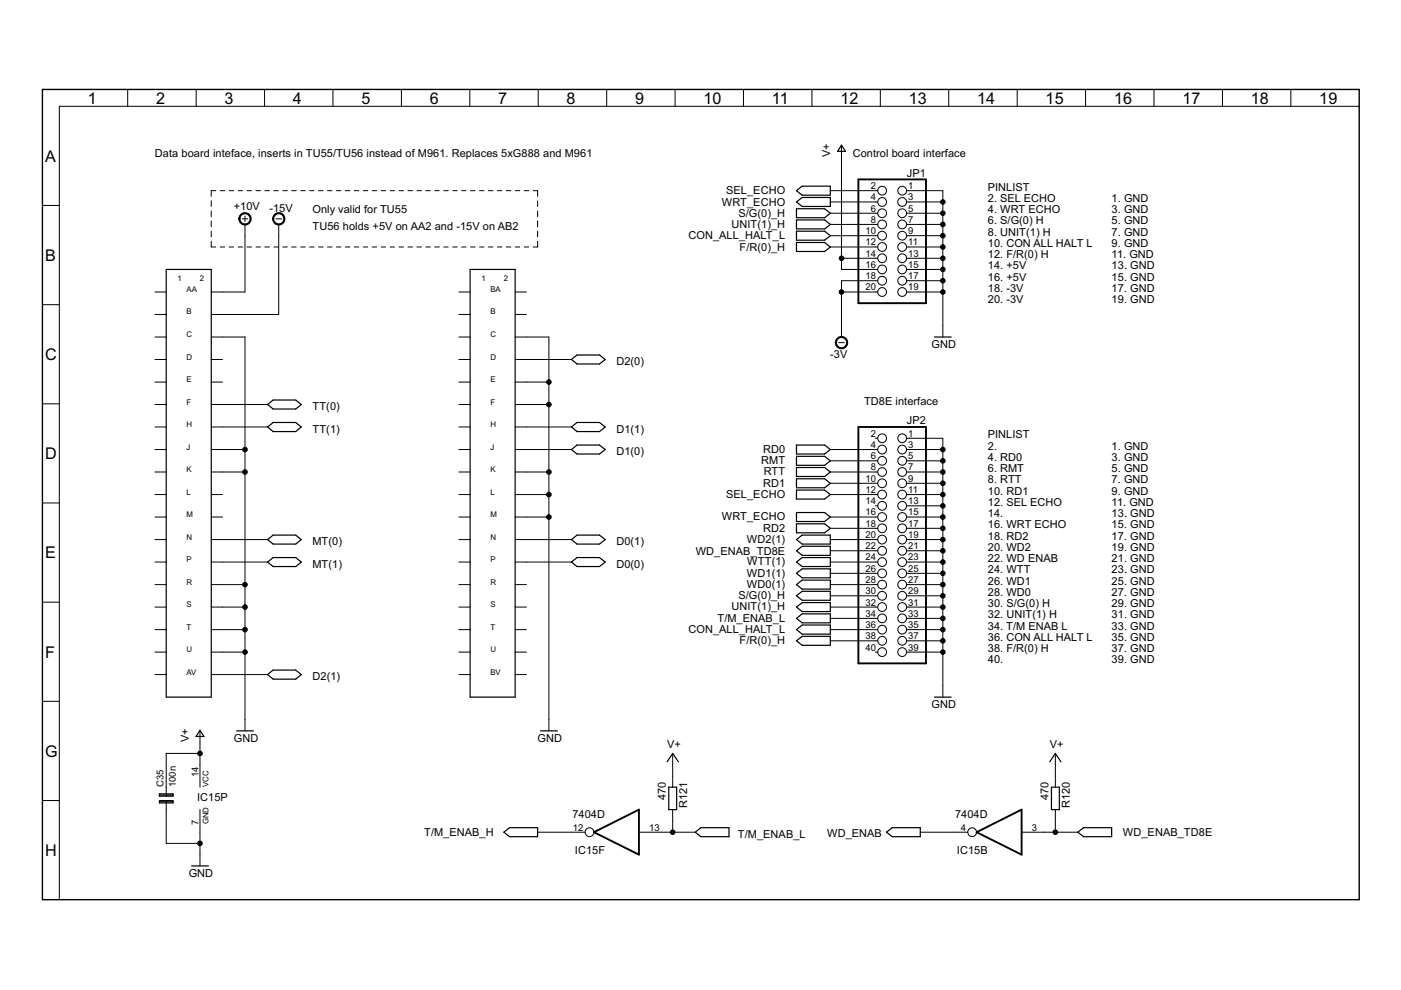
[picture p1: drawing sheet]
<svg xmlns="http://www.w3.org/2000/svg" width="297mm" height="210mm" viewBox="0 0 297 210" stroke-linecap="round" stroke-linejoin="round" font-family="sans-serif">
<g fill="#000" stroke="#000" stroke-width=".21">
<path d="M27.1 19v3.5zM41.6 19v3.5zM56.1 19v3.5zM70.6 19v3.5zM85.1 19v3.5zM99.6 19v3.5zM114.1 19v3.5zM128.6 19v3.5zM143.1 19v3.5zM157.6 19v3.5zM172.1 19v3.5zM186.6 19v3.5z"/>
<path d="M201.1 19v3.5zM215.7 19v3.5zM230.2 19v3.5zM244.7 19v3.5zM259.2 19v3.5zM273.7 19v3.5zM12.6 22.5v168.3zM178.4 30.9v2.4zM178.4 33.3v21.5zM12.6 22.5h275.6zM9 43.6h3.6zM44.8 40.4h.9z"/>
<path d="M44.8 51.2v1.2zM44.8 49v1.2zM44.8 46.9v1.2zM44.8 44.7v1.2zM44.8 42.6v1.2zM44.8 40.4v1.2zM44.8 52.4h.9zM46.7 40.4h.9zM46.7 52.4h.9zM48.6 40.4h.9zM48.6 52.4h.9zM50.5 40.4h.9z"/>
<path d="M51.4 46.4h1.1zM50.5 52.4h.9zM51.9 47.6v2.4zM51.9 45.8v1.2zM52.4 40.4h.9zM52.4 52.4h.9zM54.3 40.4h.9zM54.3 52.4h.9zM56.2 40.4h.9zM56.2 52.4h.9zM58.1 40.4h.9zM58.1 52.4h.9z"/>
<path d="M59.1 47.6v2.4zM59.1 50v16.7zM58.5 46.4h1.2zM60 40.4h.9zM60 52.4h.9zM61.8 40.4h1zM61.8 52.4h1zM63.8 40.4h.9zM63.8 52.4h.9zM65.6 40.4h1zM65.6 52.4h1zM67.5 40.4h1z"/>
<path d="M67.5 52.4h1zM69.4 40.4h1zM69.4 52.4h1zM71.3 40.4h1zM71.3 52.4h1zM73.2 40.4h1zM73.2 52.4h1zM75.1 40.4h1zM75.1 52.4h1zM77 40.4h1zM77 52.4h1zM78.9 40.4h1z"/>
<path d="M78.9 52.4h1zM80.8 40.4h1zM80.8 52.4h1zM82.7 40.4h1zM82.7 52.4h1zM84.6 40.4h1zM84.6 52.4h1zM86.5 40.4h1zM86.5 52.4h1zM88.4 40.4h.9zM88.4 52.4h.9zM90.3 40.4h.9z"/>
<path d="M90.3 52.4h.9zM92.2 40.4h.9zM92.2 52.4h.9zM94.1 40.4h.9zM94.1 52.4h.9zM96 40.4h.9zM96 52.4h.9zM97.9 40.4h.9zM97.9 52.4h.9zM99.8 40.4h.9zM99.8 52.4h.9zM101.7 40.4h.9z"/>
<path d="M101.7 52.4h.9zM103.5 40.4h1zM103.5 52.4h1zM105.5 40.4h.9zM105.5 52.4h.9zM107.3 40.4h1zM107.4 52.4h.9zM109.2 40.4h1zM109.2 52.4h1zM111.1 40.4h1zM111.1 52.4h1zM113 40.4h1z"/>
<path d="M114 40.4v1.2zM114 42.6v1.2zM114 44.7v1.2zM114 46.9v1.2zM114 49v1.2zM114 51.2v1.2zM113 52.4h1zM176 40.4h9.6zM176 42.8h9.6zM176 45.2h9.6zM176 47.6h9.6zM176 52.4h9.6z"/>
<path d="M176 50h9.6zM178.4 59.5v2.4zM178.4 59.5h7.2zM178.4 57.1h7.2zM178.4 54.8v2.3zM185.6 40.4h.5zM185.6 42.8h.5zM185.6 45.2h.5zM185.6 47.6h.5zM185.6 50h.5zM185.6 52.4h.5zM185.6 54.8h.5z"/>
<path d="M185.6 57.1h.5zM185.6 59.5h.5zM178.4 54.8h7.2zM192.2 40.4h.5zM192.2 42.8h.5zM192.2 45.2h.5zM192.2 47.6h.5zM192.2 50h.5zM192.2 52.4h.5zM192.2 54.8h.5zM192.2 57.1h.5zM192.2 59.5h.5z"/>
<path d="M192.7 40.4h7.2zM192.7 42.8h7.2zM192.7 45.2h7.2zM192.7 47.6h7.2zM192.7 50h7.2zM192.7 52.4h7.2zM192.7 54.8h7.2zM192.7 57.1h7.2zM192.7 59.5h7.2zM199.9 40.4v2.4zM199.9 42.8v2.4zM199.9 45.2v2.4z"/>
<path d="M199.9 47.6v2.4zM199.9 50v2.4zM199.9 52.4v2.4zM199.9 54.8v2.3zM199.9 57.1v2.4zM199.9 59.5v2.4zM9 64.6h3.6zM32.9 61.9h2.3zM32.9 66.7h2.3zM32.9 71.5h2.3zM32.9 76.2h2.3zM44.8 76.2h2.4z"/>
<path d="M44.8 71.5h2.4zM44.8 66.7h2.4zM44.8 61.9h2.4zM47.2 71.5h4.7zM47.2 61.9h4.7zM51.9 71.5v23.8zM51.9 50v11.9zM47.2 66.7h11.9zM97.3 61.9h2.4zM97.3 66.7h2.4zM97.3 71.5h2.4zM97.3 76.2h2.4z"/>
<path d="M109.2 76.2h2.4zM109.2 71.5h2.4zM109.2 66.7h2.4zM109.2 61.9h2.4zM111.6 71.5h4.8zM111.6 76.2h9.6zM116.4 71.5v9.5zM177.8 72.6h1.2zM178.4 69.1v2.4zM178.4 61.9v7.2zM185.6 61.9h.5zM178.4 61.9h7.2z"/>
<path d="M192.2 61.9h.5zM192.7 61.9h7.2zM199.9 69.1v2.4zM199.9 61.9v7.2zM9 85.6h3.6zM32.9 81h2.3zM32.9 85.8h2.3zM32.9 90.5h2.3zM32.9 95.3h2.3zM44.8 95.3h2.4zM44.8 90.5h2.4zM44.8 85.8h2.4z"/>
<path d="M44.8 81h2.4zM47.2 95.3h4.7zM47.2 90.5h9.5zM47.2 85.8h9.5zM51.9 95.3v4.8zM97.3 81h2.4zM97.3 85.8h2.4zM97.3 90.5h2.4zM97.3 95.3h2.4zM109.2 95.3h2.4zM109.2 90.5h2.4zM109.2 85.8h2.4z"/>
<path d="M109.2 81h2.4zM111.6 81h4.8zM111.6 85.8h4.8zM111.6 90.5h9.6zM111.6 95.3h9.6zM116.4 81v4.8zM116.4 85.8v14.3zM176 95.3h9.6zM176 97.7h9.6zM185.6 92.9h.5zM185.6 95.3h.5zM185.6 97.7h.5z"/>
<path d="M192.2 92.9h.5zM192.2 95.3h.5zM192.2 97.7h.5zM192.7 92.9h7.2zM192.7 95.3h7.2zM192.7 97.7h7.2zM199.9 92.9v2.4zM199.9 95.3v2.4zM199.9 97.7v2.4zM9 106.6h3.6zM32.9 100.1h2.3zM32.9 104.9h2.3z"/>
<path d="M32.9 109.6h2.3zM32.9 114.4h2.3zM32.9 119.2h2.3zM44.8 119.2h2.4zM44.8 114.4h2.4zM44.8 109.6h2.4zM44.8 104.9h2.4zM44.8 100.1h2.4zM47.2 100.1h4.7zM47.2 119.2h9.5zM47.2 114.4h9.5zM51.9 100.1v23.9z"/>
<path d="M97.3 100.1h2.4zM97.3 104.9h2.4zM97.3 109.6h2.4zM97.3 114.4h2.4zM97.3 119.2h2.4zM109.2 119.2h2.4zM109.2 114.4h2.4zM109.2 109.6h2.4zM109.2 104.9h2.4zM109.2 100.1h2.4zM111.6 109.6h4.8zM111.6 100.1h4.8z"/>
<path d="M111.6 104.9h4.8zM111.6 114.4h9.6zM116.4 109.6v43zM116.4 100.1v4.8zM116.4 104.9v4.7zM111.6 119.2h9.6zM176 104.9h9.6zM176 109.6h9.6zM176 100.1h9.6zM176 102.5h9.6zM176 112h9.6zM185.6 100.1h.5z"/>
<path d="M185.6 102.5h.5zM185.6 104.9h.5zM185.6 107.3h.5zM185.6 109.6h.5zM185.6 112h.5zM185.6 114.4h.5zM185.6 116.8h.5zM185.6 119.2h.5zM176 114.4h9.6zM176 119.2h9.6zM176 116.8h9.6zM192.2 100.1h.5z"/>
<path d="M192.2 102.5h.5zM192.2 104.9h.5zM192.2 107.3h.5zM192.2 109.6h.5zM192.2 112h.5zM192.2 114.4h.5zM192.2 116.8h.5zM192.2 119.2h.5zM192.7 100.1h7.2zM192.7 102.5h7.2zM192.7 104.9h7.2zM192.7 107.3h7.2z"/>
<path d="M192.7 109.6h7.2zM192.7 112h7.2zM192.7 114.4h7.2zM192.7 116.8h7.2zM192.7 119.2h7.2zM199.9 100.1v2.4zM199.9 102.5v2.4zM199.9 104.9v2.4zM199.9 107.3v2.3zM199.9 109.6v2.4zM199.9 112v2.4zM199.9 114.4v2.4z"/>
<path d="M199.9 116.8v2.4zM199.9 119.2v2.4zM9 127.7h3.6zM32.9 124h2.3zM32.9 128.7h2.3zM32.9 133.5h2.3zM32.9 138.3h2.3zM44.8 138.3h2.4zM44.8 133.5h2.4zM44.8 128.7h2.4zM44.8 124h2.4zM47.2 124h4.7z"/>
<path d="M47.2 128.7h4.7zM47.2 133.5h4.7zM47.2 138.3h4.7zM51.9 124v4.7zM51.9 128.7v4.8zM51.9 133.5v4.8zM51.9 138.3v14.3zM97.3 124h2.4zM97.3 128.7h2.4zM97.3 133.5h2.4zM97.3 138.3h2.4zM109.2 138.3h2.4z"/>
<path d="M109.2 133.5h2.4zM109.2 128.7h2.4zM109.2 124h2.4zM176 126.3h9.6zM176 128.7h9.6zM176 135.9h9.6zM176 121.6h9.6zM176 131.1h9.6zM176 133.5h9.6zM185.6 121.6h.5zM185.6 124h.5zM185.6 126.3h.5z"/>
<path d="M185.6 128.7h.5zM185.6 131.1h.5zM185.6 133.5h.5zM185.6 135.9h.5zM185.6 138.3h.5zM176 124h9.6zM192.2 121.6h.5zM192.2 124h.5zM192.2 126.3h.5zM192.2 128.7h.5zM192.2 131.1h.5zM192.2 133.5h.5z"/>
<path d="M192.2 135.9h.5zM192.2 138.3h.5zM192.7 121.6h7.2zM192.7 124h7.2zM192.7 126.3h7.2zM192.7 128.7h7.2zM192.7 131.1h7.2zM192.7 133.5h7.2zM192.7 135.9h7.2zM192.7 138.3h7.2zM199.9 121.6v2.4zM199.9 124v2.3z"/>
<path d="M199.9 126.3v2.4zM199.9 128.7v2.4zM199.9 131.1v2.4zM199.9 133.5v2.4zM199.9 135.9v2.4zM199.9 138.3v7.1zM9 148.7h3.6zM32.9 143h2.3zM35.2 159.7h7.2zM42.4 155v2.4zM42.4 157.4v2.3zM44.8 143h2.4z"/>
<path d="M47.2 143h9.5zM51.9 152.6v2.4zM97.3 143h2.4zM109.2 143h2.4zM116.4 152.6v2.4zM199.9 145.4v2.4zM9 169.7h3.6zM35.2 169.8v1.9zM35.2 166.9v1.9zM35.2 171.7v7.1zM35.2 159.7v7.2zM42.4 171.7v4.7z"/>
<path d="M42.4 162.1v4.8zM35.2 178.8h7.2zM42.4 176.4v2.4zM42.4 159.7v2.4zM121.2 176.4h2.9zM114 176.4h7.2zM135.5 176.4h4.8zM140.3 176.4h2.3zM142.6 171.7v2.4zM142.6 164.5v2.4zM142.6 159.7v2.4zM142.6 162.1v2.4z"/>
<path d="M142.6 176.4h4.8zM142.6 174.1v2.3zM195.1 176.4h7.2zM202.3 176.4h2.9zM216.6 176.4h4.8zM221.4 176.4h2.4zM223.8 171.7v2.4zM223.8 164.5v2.4zM223.8 159.7v2.4zM223.8 162.1v2.4zM223.8 176.4h4.7zM223.8 174.1v2.3z"/>
<path d="M42.4 181.2v2.4zM42.4 178.8v2.4z"/>
<path d="M51 45.5a1.31 1.31 0 0 1 2.1 .2 1.31 1.31 0 0 1-.8 2 1.31 1.31 0 0 1-1.7-1.3h.3a1.07 1.07 0 0 1 1.6-.9 1.07 1.07 0 0 1 .1 1.8 1.07 1.07 0 0 1-1.7-.6v-.3h-.3z" fill-rule="evenodd"/>
<path d="M58.2 45.5a1.31 1.31 0 0 1 2 .3 1.31 1.31 0 0 1-.8 1.9 1.31 1.31 0 0 1-1.6-1.3h.2a1.07 1.07 0 0 1 1.6-.9 1.07 1.07 0 0 1 .2 1.8 1.07 1.07 0 0 1-1.7-.6l-.1-.3h-.2z" fill-rule="evenodd"/>
<path d="M177.5 71.7a1.31 1.31 0 0 1 2.1 .3 1.31 1.31 0 0 1-.8 1.9 1.31 1.31 0 0 1-1.7-1.3h.3a1.07 1.07 0 0 1 1.5-.8 1.07 1.07 0 0 1 .2 1.8 1.07 1.07 0 0 1-1.7-.7v-.3h-.3z" fill-rule="evenodd"/>
<circle cx="178.4" cy="54.8" r=".49"/>
<circle cx="199.9" cy="50" r=".49"/>
<circle cx="199.9" cy="47.6" r=".49"/>
<circle cx="199.9" cy="45.2" r=".49"/>
<circle cx="199.9" cy="54.8" r=".49"/>
<circle cx="199.9" cy="42.8" r=".49"/>
<circle cx="199.9" cy="52.4" r=".49"/>
<circle cx="199.9" cy="57.1" r=".49"/>
<circle cx="199.9" cy="59.5" r=".49"/>
<circle cx="178.4" cy="61.9" r=".49"/>
<circle cx="199.9" cy="61.9" r=".49"/>
<circle cx="51.9" cy="95.3" r=".49"/>
<circle cx="116.4" cy="81" r=".49"/>
<circle cx="116.4" cy="85.8" r=".49"/>
<circle cx="199.9" cy="95.3" r=".49"/>
<circle cx="199.9" cy="97.7" r=".49"/>
<circle cx="51.9" cy="100.1" r=".49"/>
<circle cx="116.4" cy="109.6" r=".49"/>
<circle cx="116.4" cy="100.1" r=".49"/>
<circle cx="116.4" cy="104.9" r=".49"/>
<circle cx="199.9" cy="107.3" r=".49"/>
<circle cx="199.9" cy="119.2" r=".49"/>
<circle cx="199.9" cy="102.5" r=".49"/>
<circle cx="199.9" cy="114.4" r=".49"/>
<circle cx="199.9" cy="104.9" r=".49"/>
<circle cx="199.9" cy="109.6" r=".49"/>
<circle cx="199.9" cy="116.8" r=".49"/>
<circle cx="199.9" cy="100.1" r=".49"/>
<circle cx="199.9" cy="112" r=".49"/>
<circle cx="51.9" cy="138.3" r=".49"/>
<circle cx="51.9" cy="128.7" r=".49"/>
<circle cx="51.9" cy="124" r=".49"/>
<circle cx="51.9" cy="133.5" r=".49"/>
<circle cx="199.9" cy="126.3" r=".49"/>
<circle cx="199.9" cy="124" r=".49"/>
<circle cx="199.9" cy="131.1" r=".49"/>
<circle cx="199.9" cy="133.5" r=".49"/>
<circle cx="199.9" cy="135.9" r=".49"/>
<circle cx="199.9" cy="121.6" r=".49"/>
<circle cx="199.9" cy="128.7" r=".49"/>
<circle cx="199.9" cy="138.3" r=".49"/>
<circle cx="42.4" cy="159.7" r=".49"/>
<circle cx="42.4" cy="178.8" r=".49"/>
<circle cx="142.6" cy="176.4" r=".49"/>
<circle cx="223.8" cy="176.4" r=".49"/>
</g>
<g fill="none" stroke="#000" stroke-width=".21">
<circle cx="187" cy="40.4" r=".93"/>
<circle cx="187" cy="45.2" r=".93"/>
<circle cx="187" cy="50" r=".93"/>
<circle cx="187" cy="54.8" r=".93"/>
<circle cx="187" cy="47.6" r=".93"/>
<circle cx="187" cy="57.1" r=".93"/>
<circle cx="187" cy="52.4" r=".93"/>
<circle cx="187" cy="42.8" r=".93"/>
<circle cx="187" cy="59.5" r=".93"/>
<circle cx="191.3" cy="50" r=".93"/>
<circle cx="191.3" cy="54.8" r=".93"/>
<circle cx="191.3" cy="40.4" r=".93"/>
<circle cx="191.3" cy="45.2" r=".93"/>
<circle cx="191.3" cy="47.6" r=".93"/>
<circle cx="191.3" cy="42.8" r=".93"/>
<circle cx="191.3" cy="59.5" r=".93"/>
<circle cx="191.3" cy="52.4" r=".93"/>
<circle cx="191.3" cy="57.1" r=".93"/>
<circle cx="187" cy="61.9" r=".93"/>
<circle cx="191.3" cy="61.9" r=".93"/>
<circle cx="187" cy="92.9" r=".93"/>
<circle cx="187" cy="95.3" r=".93"/>
<circle cx="187" cy="97.7" r=".93"/>
<circle cx="191.3" cy="95.3" r=".93"/>
<circle cx="191.3" cy="97.7" r=".93"/>
<circle cx="191.3" cy="92.9" r=".93"/>
<circle cx="187" cy="109.6" r=".93"/>
<circle cx="187" cy="100.1" r=".93"/>
<circle cx="187" cy="104.9" r=".93"/>
<circle cx="187" cy="119.2" r=".93"/>
<circle cx="187" cy="102.5" r=".93"/>
<circle cx="187" cy="114.4" r=".93"/>
<circle cx="187" cy="107.3" r=".93"/>
<circle cx="187" cy="116.8" r=".93"/>
<circle cx="187" cy="112" r=".93"/>
<circle cx="191.3" cy="114.4" r=".93"/>
<circle cx="191.3" cy="102.5" r=".93"/>
<circle cx="191.3" cy="100.1" r=".93"/>
<circle cx="191.3" cy="116.8" r=".93"/>
<circle cx="191.3" cy="119.2" r=".93"/>
<circle cx="191.3" cy="107.3" r=".93"/>
<circle cx="191.3" cy="112" r=".93"/>
<circle cx="191.3" cy="104.9" r=".93"/>
<circle cx="191.3" cy="109.6" r=".93"/>
<circle cx="187" cy="135.9" r=".93"/>
<circle cx="187" cy="128.7" r=".93"/>
<circle cx="187" cy="121.6" r=".93"/>
<circle cx="187" cy="131.1" r=".93"/>
<circle cx="187" cy="133.5" r=".93"/>
<circle cx="187" cy="138.3" r=".93"/>
<circle cx="187" cy="124" r=".93"/>
<circle cx="187" cy="126.3" r=".93"/>
<circle cx="191.3" cy="126.3" r=".93"/>
<circle cx="191.3" cy="121.6" r=".93"/>
<circle cx="191.3" cy="128.7" r=".93"/>
<circle cx="191.3" cy="124" r=".93"/>
<circle cx="191.3" cy="133.5" r=".93"/>
<circle cx="191.3" cy="138.3" r=".93"/>
<circle cx="191.3" cy="131.1" r=".93"/>
<circle cx="191.3" cy="135.9" r=".93"/>
<circle cx="125" cy="176.4" r=".93"/>
<circle cx="206.1" cy="176.4" r=".93"/>
</g>
<g fill="#000" stroke="#000" stroke-width=".4">
<path d="M182 38h14.3zM196.3 38v26.3zM182 38v26.3zM182 64.3h14.3zM182 90.5h14.3zM196.3 90.5v50.2zM182 90.5v50.2zM182 140.7h14.3zM125.9 176.4l9.6-4.7zM135.5 171.7v9.5zM207.1 176.4l9.5-4.7zM216.6 171.7v9.5z"/>
<path d="M125.9 176.4l9.6 4.8zM207.1 176.4l9.5 4.8z"/>
</g>
<g fill="#000" stroke="#000" stroke-width=".25">
<path d="M168.9 40.4l1.2-.9zM170.1 39.5h5.9zM177.6 32.1h1.7zM178.4 30.8l-.8 1.3zM178.4 30.8l.9 1.3zM35.2 57.1v90.7zM35.2 57.1h9.6zM99.7 57.1v90.7zM99.7 57.1h9.5zM168.9 40.4l1.2 1zM168.9 42.8l1.2 1zM168.9 44.3v1.9z"/>
<path d="M168.9 46.2h5.9zM168.9 46.6v1.9zM168.9 48.5h5.9zM168.9 49v1.9zM168.9 50.9h5.9zM168.9 51.4v1.9zM168.9 53.3h5.9zM170.1 41.4h5.9zM170.1 43.8h5.9zM168.9 42.8l1.2-.9zM168.9 44.3h5.9zM174.8 46.2l1.2-1z"/>
<path d="M168.9 46.6h5.9zM174.8 48.5l1.2-.9zM168.9 49h5.9zM174.8 50.9l1.2-.9zM168.9 51.4h5.9zM174.8 53.3l1.2-.9zM176 39.5v1.9zM176 41.9v1.9zM170.1 41.9h5.9zM174.8 44.3l1.2 .9zM174.8 46.6l1.2 1zM174.8 49l1.2 1z"/>
<path d="M174.8 51.4l1.2 1zM121.2 76.2l1.1 1zM121.2 76.2l1.1-.9zM122.3 77.2h4.8zM122.3 75.3h4.8zM127.1 77.2l1.2-1zM127.1 75.3l1.2 .9zM198.1 71.5h3.6zM56.7 85.8l1.2 .9zM56.7 90.5l1.2 1zM56.7 85.8l1.2-1zM57.9 86.7h4.8z"/>
<path d="M56.7 90.5l1.2-.9zM57.9 91.5h4.8zM57.9 84.8h4.8zM62.7 86.7l1.2-.9zM57.9 89.6h4.8zM62.7 91.5l1.2-1zM62.7 84.8l1.2 1zM62.7 89.6l1.2 .9zM121.2 90.5l1.1 1zM121.2 95.3l1.1 1zM121.2 90.5l1.1-.9zM122.3 91.5h4.8z"/>
<path d="M121.2 95.3l1.1-.9zM122.3 96.3h4.8zM122.3 89.6h4.8zM127.1 91.5l1.2-1zM122.3 94.4h4.8zM127.1 96.3l1.2-1zM127.1 89.6l1.2 .9zM127.1 94.4l1.2 .9zM168.9 94.4v1.9zM168.9 96.3h5.9zM168.9 96.8v1.9zM168.9 98.7h5.9z"/>
<path d="M168.9 99.1v1.9zM168.9 94.4h5.9zM174.8 96.3l1.2-1zM168.9 96.8h5.9zM174.8 98.7l1.2-1zM168.9 99.1h5.9zM174.8 94.4l1.2 .9zM174.8 96.8l1.2 .9zM56.7 114.4l1.2 1zM56.7 119.2l1.2 .9zM56.7 114.4l1.2-.9zM57.9 115.4h4.8z"/>
<path d="M56.7 119.2l1.2-1zM57.9 113.5h4.8zM62.7 115.4l1.2-1zM57.9 118.2h4.8zM62.7 113.5l1.2 .9zM62.7 118.2l1.2 1zM121.2 114.4l1.1 1zM121.2 119.2l1.1 .9zM121.2 114.4l1.1-.9zM122.3 115.4h4.8zM121.2 119.2l1.1-1zM122.3 113.5h4.8z"/>
<path d="M127.1 115.4l1.2-1zM122.3 118.2h4.8zM127.1 113.5l1.2 .9zM127.1 118.2l1.2 1zM168.9 103.9v1.9zM168.9 105.8h5.9zM168.9 108.7v1.9zM168.9 110.6h5.9zM168.9 101h5.9zM168.9 101.5v1.9zM168.9 103.4h5.9zM168.9 111.1v1.9z"/>
<path d="M168.9 113h5.9zM168.9 114.4l1.2 1zM168.9 116.8l1.2 1zM168.9 119.2l1.2 .9zM170.1 115.4h5.9zM168.9 114.4l1.2-.9zM170.1 117.8h5.9zM168.9 116.8l1.2-1zM168.9 119.2l1.2-1zM168.9 103.9h5.9zM174.8 105.8l1.2-.9zM168.9 108.7h5.9z"/>
<path d="M174.8 110.6l1.2-1zM174.8 101l1.2-.9zM168.9 101.5h5.9zM174.8 103.4l1.2-.9zM168.9 111.1h5.9zM174.8 113l1.2-1zM174.8 103.9l1.2 1zM174.8 108.7l1.2 .9zM174.8 99.1l1.2 1zM174.8 101.5l1.2 1zM174.8 111.1l1.2 .9zM176 113.5v1.9z"/>
<path d="M170.1 113.5h5.9zM176 115.8v2zM170.1 115.8h5.9zM170.1 118.2h5.9zM57.9 120.1h4.8zM62.7 120.1l1.2-.9zM122.3 120.1h4.8zM127.1 120.1l1.2-.9zM168.9 126.3l1.2 1zM168.9 128.7l1.2 1zM168.9 131.1l1.2 1zM168.9 133.5l1.2 1z"/>
<path d="M168.9 135.9l1.2 .9zM168.9 121.6l1.2 .9zM168.9 124l1.2 .9zM170.1 127.3h5.9zM168.9 126.3l1.2-.9zM170.1 129.7h5.9zM168.9 128.7l1.2-.9zM170.1 132.1h5.9zM168.9 131.1l1.2-.9zM170.1 134.5h5.9zM168.9 133.5l1.2-1zM170.1 136.8h5.9z"/>
<path d="M168.9 135.9l1.2-1zM170.1 120.1h5.9zM170.1 122.5h5.9zM168.9 121.6l1.2-1zM170.1 124.9h5.9zM168.9 124l1.2-1zM176 125.4v1.9zM170.1 125.4h5.9zM176 127.8v1.9zM170.1 127.8h5.9zM176 130.2v1.9zM170.1 130.2h5.9z"/>
<path d="M176 132.5v2zM170.1 132.5h5.9zM176 134.9v1.9zM170.1 134.9h5.9zM176 118.2v1.9zM176 120.6v1.9zM170.1 120.6h5.9zM176 123v1.9zM170.1 123h5.9zM35.2 147.8h9.6zM41.6 156.1h1.6zM42.4 154.8l-.8 1.3z"/>
<path d="M42.4 154.8l.8 1.3zM44.8 57.1v90.7zM50.2 155h3.5zM56.7 143l1.2 1zM56.7 143l1.2-.9zM57.9 144h4.8zM57.9 142.1h4.8zM62.7 144l1.2-1zM62.7 142.1l1.2 .9zM99.7 147.8h9.5zM109.2 57.1v90.7zM114.6 155h3.6z"/>
<path d="M142.6 159.7l-1.2 1.8zM198.1 147.8h3.6zM223.8 159.7l-1.2 1.8zM33.8 169.8h2.9zM33.8 168.8h1.4zM33.8 169.8v.2zM33.8 170.2h2.9zM33.8 170v.2zM33.8 168.3v.3zM33.8 168.6h2.9zM33.8 168.6v.2zM35.2 168.8h1.5z"/>
<path d="M36.7 170v.2zM33.8 170h2.9zM36.7 169.8v.2zM36.7 168.6v.2zM33.8 168.3h2.9zM36.7 168.3v.3zM106.8 176.4l1.2 1zM108 177.4h6zM106.8 176.4l1.2-.9zM114 175.5v1.9zM108 175.5h6zM141.8 166.9v4.8z"/>
<path d="M141.8 171.7h1.7zM141.8 166.9h1.7zM143.5 166.9v4.8zM142.6 159.7l1.2 1.8zM147.4 176.4l1.2 1zM148.6 177.4h6zM147.4 176.4l1.2-.9zM154.6 175.5v1.9zM148.6 175.5h6zM188 176.4l1.2 1zM189.2 177.4h5.9zM188 176.4l1.2-.9z"/>
<path d="M195.1 175.5v1.9zM189.2 175.5h5.9zM222.9 166.9v4.8zM222.9 171.7h1.7zM222.9 166.9h1.7zM224.6 166.9v4.8zM223.8 159.7l1.2 1.8zM228.5 176.4l1.2 1zM229.7 177.4h6zM228.5 176.4l1.2-.9zM235.7 175.5v1.9zM229.7 175.5h6z"/>
<path d="M40.6 183.6h3.6z"/>
</g>
<path d="M9 19v171.8zM9 19h279.2zM9 190.8h279.2zM288.2 19v171.8z" fill="#000" stroke="#000" stroke-width=".3"/>
<g font-size="3.8">
<text x="18.6" y="22">1</text>
<text x="33.1" y="22">2</text>
<text x="47.6" y="22">3</text>
<text x="62.1" y="22">4</text>
<text x="76.6" y="22">5</text>
<text x="91.1" y="22">6</text>
<text x="105.6" y="22">7</text>
<text x="120.1" y="22">8</text>
<text x="134.6" y="22">9</text>
<text x="149.2" y="22">10</text>
<text x="163.7" y="22">11</text>
<text x="178.2" y="22">12</text>
<text x="192.7" y="22">13</text>
<text x="207.2" y="22">14</text>
<text x="221.7" y="22">15</text>
<text x="236.2" y="22">16</text>
<text x="250.7" y="22">17</text>
<text x="265.2" y="22">18</text>
<text x="279.7" y="22">19</text>
<text x="9.6" y="34.3">A</text>
<text x="9.6" y="55.3">B</text>
<text x="9.6" y="76.3">C</text>
<text x="9.6" y="97.4">D</text>
<text x="9.6" y="118.4">E</text>
<text x="9.6" y="139.4">F</text>
<text x="9.6" y="160.4">G</text>
<text x="9.6" y="181.5">H</text>
</g>
<g font-size="2.6">
<text x="32.9" y="33.3">Data board inteface, inserts in TU55/TU56 instead of M961. Replaces 5xG888 and M961</text>
<text x="176" y="33.3" transform="rotate(-90 176 33.3)">V+</text>
<text x="180.8" y="33.3">Control board interface</text>
<text x="154" y="41.1">SEL_ECHO</text>
<text x="192.3" y="37.4">JP1</text>
<text x="209.4" y="40.4">PINLIST</text>
<text x="49.6" y="44.6">+10V</text>
<text x="57.1" y="44.8">-15V</text>
<text x="66.3" y="45.2">Only valid for TU55</text>
<text x="153" y="43.8">WRT_ECHO</text>
<text x="156.6" y="45.9">S/G(0)_H</text>
<text x="209.4" y="42.8">2. SEL ECHO</text>
<text x="209.4" y="45.2">4. WRT ECHO</text>
<text x="209.4" y="47.6">6. S/G(0) H</text>
<text x="235.7" y="45.2">3. GND</text>
<text x="235.7" y="42.8">1. GND</text>
<text x="235.7" y="47.6">5. GND</text>
<text x="66.3" y="48.8">TU56 holds +5V on AA2 and -15V on AB2</text>
<text x="146" y="50.7">CON_ALL_HALT_L</text>
<text x="155.1" y="48.3">UNIT(1)_H</text>
<text x="156.8" y="53.3">F/R(0)_H</text>
<text x="209.4" y="50">8. UNIT(1) H</text>
<text x="209.4" y="52.4">10. CON ALL HALT L</text>
<text x="235.7" y="50">7. GND</text>
<text x="235.7" y="52.4">9. GND</text>
<text x="209.4" y="54.7">12. F/R(0) H</text>
<text x="209.4" y="57.1">14. +5V</text>
<text x="209.4" y="59.5">16. +5V</text>
<text x="235.7" y="57.1">13. GND</text>
<text x="235.7" y="54.7">11. GND</text>
<text x="235.7" y="59.5">15. GND</text>
<text x="209.4" y="61.9">18. -3V</text>
<text x="209.4" y="64.3">20. -3V</text>
<text x="235.7" y="61.9">17. GND</text>
<text x="235.7" y="64.3">19. GND</text>
<text x="130.7" y="77.4">D2(0)</text>
<text x="176" y="75.9">-3V</text>
<text x="197.5" y="73.8">GND</text>
<text x="66.3" y="87">TT(0)</text>
<text x="183.2" y="85.8">TD8E interface</text>
<text x="192.3" y="89.9">JP2</text>
<text x="66.3" y="91.7">TT(1)</text>
<text x="130.7" y="91.7">D1(1)</text>
<text x="209.4" y="95.3">2.</text>
<text x="209.4" y="92.9">PINLIST</text>
<text x="235.7" y="95.3">1. GND</text>
<text x="130.7" y="96.5">D1(0)</text>
<text x="161.4" y="98.4">RMT</text>
<text x="161.8" y="96">RD0</text>
<text x="161.9" y="100.8">RTT</text>
<text x="209.4" y="97.7">4. RD0</text>
<text x="209.4" y="100.1">6. RMT</text>
<text x="235.7" y="97.7">3. GND</text>
<text x="235.7" y="100.1">5. GND</text>
<text x="154" y="105.6">SEL_ECHO</text>
<text x="161.8" y="103.2">RD1</text>
<text x="209.4" y="102.5">8. RTT</text>
<text x="209.4" y="107.2">12. SEL ECHO</text>
<text x="209.4" y="104.9">10. RD1</text>
<text x="235.7" y="102.5">7. GND</text>
<text x="235.7" y="104.9">9. GND</text>
<text x="235.7" y="107.2">11. GND</text>
<text x="153" y="110.3">WRT_ECHO</text>
<text x="161.8" y="112.7">RD2</text>
<text x="209.4" y="109.6">14.</text>
<text x="209.4" y="112">16. WRT ECHO</text>
<text x="235.7" y="109.6">13. GND</text>
<text x="235.7" y="112">15. GND</text>
<text x="66.3" y="115.6">MT(0)</text>
<text x="130.7" y="115.6">D0(1)</text>
<text x="147.5" y="117.7">WD_ENAB_TD8E</text>
<text x="158.4" y="115.1">WD2(1)</text>
<text x="158.4" y="119.9">WTT(1)</text>
<text x="209.4" y="114.4">18. RD2</text>
<text x="209.4" y="116.8">20. WD2</text>
<text x="209.4" y="119.2">22. WD ENAB</text>
<text x="235.7" y="114.4">17. GND</text>
<text x="235.7" y="116.8">19. GND</text>
<text x="235.7" y="119.2">21. GND</text>
<text x="66.3" y="120.4">MT(1)</text>
<text x="130.7" y="120.4">D0(0)</text>
<text x="158.4" y="122.3">WD1(1)</text>
<text x="158.4" y="124.7">WD0(1)</text>
<text x="209.4" y="121.6">24. WTT</text>
<text x="209.4" y="123.9">26. WD1</text>
<text x="235.7" y="121.6">23. GND</text>
<text x="235.7" y="123.9">25. GND</text>
<text x="152.1" y="131.8">T/M_ENAB_L</text>
<text x="155.1" y="129.4">UNIT(1)_H</text>
<text x="156.6" y="127">S/G(0)_H</text>
<text x="209.4" y="126.3">28. WD0</text>
<text x="209.4" y="131.1">32. UNIT(1) H</text>
<text x="209.4" y="128.7">30. S/G(0) H</text>
<text x="235.7" y="126.3">27. GND</text>
<text x="235.7" y="128.7">29. GND</text>
<text x="235.7" y="131.1">31. GND</text>
<text x="146" y="134.2">CON_ALL_HALT_L</text>
<text x="156.8" y="136.6">F/R(0)_H</text>
<text x="209.4" y="133.5">34. T/M ENAB L</text>
<text x="209.4" y="135.9">36. CON ALL HALT L</text>
<text x="235.7" y="133.5">33. GND</text>
<text x="235.7" y="135.9">35. GND</text>
<text x="209.4" y="138.3">38. F/R(0) H</text>
<text x="209.4" y="140.6">40.</text>
<text x="235.7" y="138.3">37. GND</text>
<text x="235.7" y="140.6">39. GND</text>
<text x="66.3" y="144.2">D2(1)</text>
<text x="197.5" y="150.2">GND</text>
<text x="40" y="157.3" transform="rotate(-90 40 157.3)">V+</text>
<text x="49.6" y="157.3">GND</text>
<text x="114" y="157.3">GND</text>
<text x="141.4" y="158.5">V+</text>
<text x="222.6" y="158.5">V+</text>
<text x="41.8" y="169.9">IC15P</text>
<text x="121.4" y="173.3">7404D</text>
<text x="141.2" y="169.6" transform="rotate(-90 141.2 169.6)">470</text>
<text x="145.7" y="171.3" transform="rotate(-90 145.7 171.3)">R121</text>
<text x="202.5" y="173.3">7404D</text>
<text x="222.3" y="169.6" transform="rotate(-90 222.3 169.6)">470</text>
<text x="226.8" y="171.3" transform="rotate(-90 226.8 171.3)">R120</text>
<text x="89.9" y="177.2">T/M_ENAB_H</text>
<text x="156.5" y="177.6">T/M_ENAB_L</text>
<text x="175.4" y="177.4">WD_ENAB</text>
<text x="238.1" y="177.2">WD_ENAB_TD8E</text>
<text x="40" y="186">GND</text>
<text x="121.9" y="181.1">IC15F</text>
<text x="202.9" y="181.1">IC15B</text>
</g>
<g font-size="2.2">
<text x="184.6" y="40.1">2</text>
<text x="192.5" y="40.1">1</text>
<text x="184.6" y="42.5">4</text>
<text x="184.6" y="44.9">6</text>
<text x="184.6" y="47.3">8</text>
<text x="192.5" y="42.5">3</text>
<text x="192.5" y="44.9">5</text>
<text x="192.5" y="47.3">7</text>
<text x="183.5" y="49.6">10</text>
<text x="183.5" y="52">12</text>
<text x="192.5" y="49.6">9</text>
<text x="192.5" y="52">11</text>
<text x="183.5" y="54.4">14</text>
<text x="183.5" y="56.8">16</text>
<text x="183.5" y="59.2">18</text>
<text x="192.5" y="54.4">13</text>
<text x="192.5" y="56.8">15</text>
<text x="192.5" y="59.2">17</text>
<text x="183.5" y="61.6">20</text>
<text x="192.5" y="61.6">19</text>
<text x="184.6" y="92.6">2</text>
<text x="184.6" y="95">4</text>
<text x="192.5" y="92.6">1</text>
<text x="192.5" y="95">3</text>
<text x="184.6" y="97.4">6</text>
<text x="184.6" y="99.7">8</text>
<text x="192.5" y="97.4">5</text>
<text x="192.5" y="99.7">7</text>
<text x="183.5" y="102.1">10</text>
<text x="183.5" y="104.5">12</text>
<text x="183.5" y="106.9">14</text>
<text x="192.5" y="102.1">9</text>
<text x="192.5" y="104.5">11</text>
<text x="192.5" y="106.9">13</text>
<text x="183.5" y="109.3">16</text>
<text x="183.5" y="111.7">18</text>
<text x="192.5" y="109.3">15</text>
<text x="192.5" y="111.7">17</text>
<text x="183.5" y="114.1">20</text>
<text x="183.5" y="116.5">22</text>
<text x="183.5" y="118.8">24</text>
<text x="192.5" y="114.1">19</text>
<text x="192.5" y="116.5">21</text>
<text x="192.5" y="118.8">23</text>
<text x="183.5" y="121.2">26</text>
<text x="183.5" y="123.6">28</text>
<text x="183.5" y="126">30</text>
<text x="192.5" y="121.2">25</text>
<text x="192.5" y="123.6">27</text>
<text x="192.5" y="126">29</text>
<text x="183.5" y="128.4">32</text>
<text x="183.5" y="130.8">34</text>
<text x="192.5" y="128.4">31</text>
<text x="192.5" y="130.8">33</text>
<text x="183.5" y="133.2">36</text>
<text x="183.5" y="135.5">38</text>
<text x="183.5" y="137.9">40</text>
<text x="192.5" y="133.2">35</text>
<text x="192.5" y="135.5">37</text>
<text x="192.5" y="137.9">39</text>
<text x="34.6" y="166.9" transform="rotate(-90 34.6 166.9)">C35</text>
<text x="37.3" y="166.9" transform="rotate(-90 37.3 166.9)">100n</text>
<text x="42.1" y="164.7" transform="rotate(-90 42.1 164.7)">14</text>
<text x="42.1" y="175" transform="rotate(-90 42.1 175)">7</text>
<text x="121.5" y="176.1">12</text>
<text x="137.7" y="176.1">13</text>
<text x="203.7" y="176.1">4</text>
<text x="218.8" y="176.1">3</text>
</g>
<g font-size="1.9">
<text x="37.6" y="59.5">1</text>
<text x="42.4" y="59.5">2</text>
<text x="102.1" y="59.5">1</text>
<text x="106.8" y="59.5">2</text>
<text x="39.5" y="61.9">AA</text>
<text x="104" y="61.9">BA</text>
<text x="39.5" y="66.7">B</text>
<text x="39.5" y="71.5">C</text>
<text x="104" y="66.7">B</text>
<text x="104" y="71.5">C</text>
<text x="39.5" y="76.2">D</text>
<text x="104" y="76.2">D</text>
<text x="39.5" y="81">E</text>
<text x="104" y="81">E</text>
<text x="39.5" y="85.8">F</text>
<text x="104" y="85.8">F</text>
<text x="39.5" y="90.5">H</text>
<text x="39.5" y="95.3">J</text>
<text x="104" y="90.5">H</text>
<text x="104" y="95.3">J</text>
<text x="39.5" y="100.1">K</text>
<text x="104" y="100.1">K</text>
<text x="39.5" y="104.9">L</text>
<text x="104" y="104.9">L</text>
<text x="39.5" y="109.6">M</text>
<text x="104" y="109.6">M</text>
<text x="39.5" y="114.4">N</text>
<text x="39.5" y="119.2">P</text>
<text x="104" y="114.4">N</text>
<text x="104" y="119.2">P</text>
<text x="39.5" y="123.9">R</text>
<text x="104" y="123.9">R</text>
<text x="39.5" y="128.7">S</text>
<text x="104" y="128.7">S</text>
<text x="39.5" y="133.5">T</text>
<text x="104" y="133.5">T</text>
<text x="39.5" y="138.3">U</text>
<text x="39.5" y="143">AV</text>
<text x="104" y="138.3">U</text>
<text x="104" y="143">BV</text>
<text x="44.2" y="166.9" transform="rotate(-90 44.2 166.9)">VCC</text>
<text x="44.2" y="174.8" transform="rotate(-90 44.2 174.8)">GND</text>
</g>
</svg>
